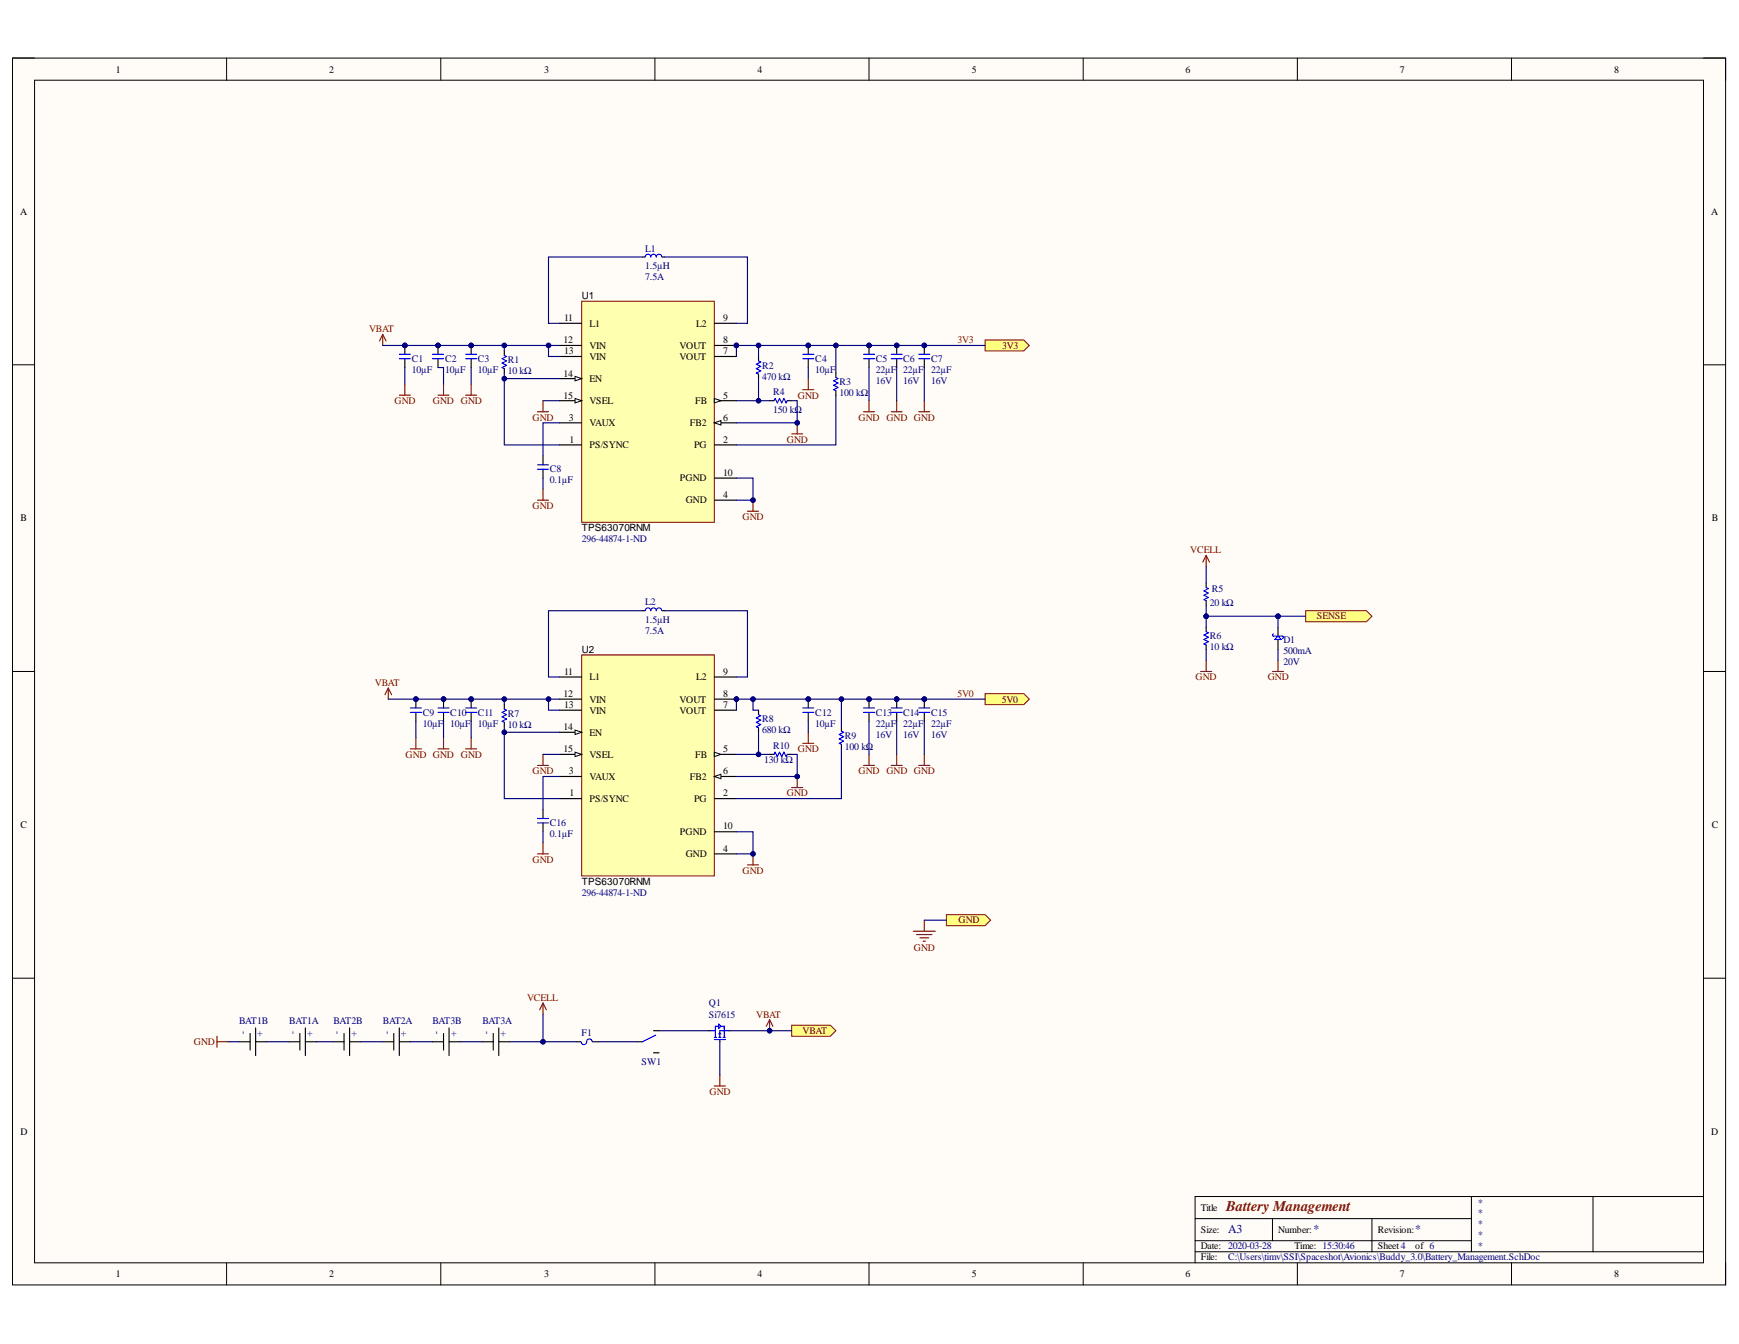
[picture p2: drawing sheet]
<svg xmlns="http://www.w3.org/2000/svg" width="279mm" height="216mm" viewBox="0 0 279 216" stroke-linecap="round" stroke-linejoin="round" font-family="sans-serif">
<path d="M2 9.3h275.2v197.1h-275.2z" fill-rule="evenodd" fill="#fffcf8"/>
<path d="M2 9.3h275.2v197.1h-275.2z" fill="none" stroke="#000" stroke-width=".16"/>
<path d="M5.6 12.9h268.1v190h-268.1z" fill-rule="evenodd" fill="#fffcf8"/>
<g fill="none" stroke="#000" stroke-width=".16">
<path d="M2 9.3h3.6M5.6 12.9h268.1v190h-268.1zM36.4 9.3v3.6M70.8 9.3v3.6M105.2 9.3v3.6M139.6 9.3v3.6M174 9.3v3.6M208.4 9.3v3.6M242.9 9.3v3.6M273.7 9.3h3.5v3.6M2 58.6h3.6M273.7 58.6h3.5"/>
<path d="M2 107.9h3.6M273.7 107.9h3.5M2 157.1h3.6M273.7 157.1h3.5M192 195.8h44.4M192 199.3h44.4M204.4 195.8v3.5M220.4 195.8v5.3M236.4 192.2v8.9M255.9 192.2v8.9M273.7 192.2h-81.7v10.7M36.4 202.9v3.5"/>
<path d="M70.8 202.9v3.5M105.2 202.9v3.5M139.6 202.9v3.5M174 202.9v3.5M192 201.1h81.7M208.4 202.9v3.5M242.9 202.9v3.5M277.2 202.9v3.5"/>
</g>
<path d="M92.6 167.3h.7M95.2 167.3h.9M113.9 165.6h.3M115.7 167v.3M117.1 165.6h.3" fill="none" stroke="#000" stroke-width=".18"/>
<path d="M93.4 167.3a.45 .45 0 0 0 .4 .5 .45 .45 0 0 0 .5-.5M94.2 167.3a.45 .45 0 0 1 .5-.4 .45 .45 0 0 1 .5 .4M114.2 165.6h.7M114.8 167h1.7M114.8 166.6h.3M115.5 166.6h.3M115.5 164.9h-.6v1.7M115.5 166.1l.2-.2 .1 .2M115.5 164.5l.3 .4-.3 .3zM115.8 164.9h.6v1.7M116.2 166.6h.3M117.1 165.6h-1.4v1" fill="none" stroke="#00f" stroke-width=".18"/>
<path d="M192.9 107.9h1.8M193.8 106.1v1.8" fill="none" stroke="#800000" stroke-width=".18"/>
<path d="M209.8 98.1h9.7l.9 .9-.9 .9h-9.7z" fill-rule="evenodd" fill="#ffff80"/>
<path d="M209.8 98.1h9.7l.9 .9-.9 .9h-9.7z" fill="none" stroke="#800000" stroke-width=".16"/>
<path d="M193.8 89.2l-.5 1.1M193.8 89.2l.5 1.1M193.8 89.2v1.8M34.9 166.5v1.7M34.9 167.3h1.7M114.8 174.5h1.7M115.7 172.7v1.8" fill="none" stroke="#800000" stroke-width=".18"/>
<path d="M102.3 167.3h.9M105 169.1h.9M105 165.6h.9" fill="none" stroke="#000" stroke-width=".18"/>
<path d="M105.4 166.3l-2.2 1" fill="none" stroke="#00f" stroke-width=".18"/>
<circle cx="118.3" cy="55.5" r=".36" fill="#000080"/>
<circle cx="118.3" cy="55.5" r=".36" fill="none" stroke="#000080" stroke-width=".16"/>
<path d="M93.5 48.4h21.3v35.5h-21.3z" fill-rule="evenodd" fill="#ffffb0"/>
<path d="M93.5 48.4h21.3v35.5h-21.3z" fill="none" stroke="#800000" stroke-width=".16"/>
<path d="M89.9 71.5h3.6M89.9 67.9h3.6M114.8 71.5h3.5M114.8 64.4h3.5M114.8 80.3h3.5" fill="none" stroke="#000" stroke-width=".18"/>
<path d="M114.8 64l1 .4-1 .3z" fill="#f8fcff"/>
<path d="M114.8 64l1 .4-1 .3z" fill="none" stroke="#000" stroke-width=".16"/>
<path d="M114.8 67.9h3.5" fill="none" stroke="#000" stroke-width=".18"/>
<path d="M114.8 67.9l1-.3v.7z" fill="#f8fcff"/>
<path d="M114.8 67.9l1-.3v.7z" fill="none" stroke="#000" stroke-width=".16"/>
<path d="M89.9 57.3h3.6M89.9 51.9h3.6M114.8 57.3h3.5M114.8 51.9h3.5M89.9 60.8h3.6M114.8 76.8h3.5" fill="none" stroke="#000" stroke-width=".18"/>
<path d="M92.4 60.5l1.1 .3-1.1 .4z" fill="#f8fcff"/>
<path d="M92.4 60.5l1.1 .3-1.1 .4z" fill="none" stroke="#000" stroke-width=".16"/>
<path d="M89.9 64.4h3.6" fill="none" stroke="#000" stroke-width=".18"/>
<path d="M92.4 64l1.1 .4-1.1 .3z" fill="#f8fcff"/>
<path d="M92.4 64l1.1 .4-1.1 .3z" fill="none" stroke="#000" stroke-width=".16"/>
<path d="M114.8 55.5h3.5" fill="none" stroke="#000" stroke-width=".18"/>
<circle cx="118.3" cy="55.5" r=".36" fill="#000080"/>
<circle cx="118.3" cy="55.5" r=".36" fill="none" stroke="#000080" stroke-width=".16"/>
<path d="M89.9 55.5h3.6" fill="none" stroke="#000" stroke-width=".18"/>
<path d="M86.4 66.1h1.7M87.2 64.4v1.7M120.1 82.1h1.8M121 80.3v1.8" fill="none" stroke="#800000" stroke-width=".18"/>
<circle cx="121" cy="80.3" r=".35" fill="#000080"/>
<circle cx="121" cy="80.3" r=".35" fill="none" stroke="#000080" stroke-width=".16"/>
<path d="M127.2 69.7h1.8M128.1 67.9v1.8" fill="none" stroke="#800000" stroke-width=".18"/>
<circle cx="128.1" cy="67.9" r=".35" fill="#000080"/>
<circle cx="128.1" cy="67.9" r=".35" fill="none" stroke="#000080" stroke-width=".16"/>
<g fill="none" stroke="#800000" stroke-width=".18">
<path d="M61.5 53.7l-.5 1.1M61.5 53.7l.5 1.1M61.5 53.7v1.8M64.2 63.5h1.7M65 61.7v1.8M70.4 63.5h1.7M71.3 61.7v1.8M74.8 63.5h1.8M75.7 61.7v1.8M87.2 78.6v1.7M129 62.6h1.7M129.9 60.8v1.8"/>
<path d="M138.7 66.1h1.8M139.6 64.4v1.7M143.2 66.1h1.8M144.1 64.4v1.7M147.6 66.1h1.8M148.5 64.4v1.7M86.4 80.3h1.7"/>
</g>
<path d="M103.2 41.3h.4M106.4 41.3h.4M121.9 57.3v.7M134.3 59.9v.7M121.9 60.1v.7M123.6 64.4h.8M126.5 64.4h.7M134.3 62.8v.7" fill="none" stroke="#000" stroke-width=".18"/>
<path d="M103.7 41.3a.44 .44 0 0 1 .4-.5 .44 .44 0 0 1 .4 .5 .44 .44 0 0 1 .5-.5 .44 .44 0 0 1 .4 .5 .45 .45 0 0 1 .5-.5 .45 .45 0 0 1 .4 .5M121.9 58l.3 .2-.7 .3 .7 .4-.7 .3 .7 .4-.7 .3 .4 .2M124.4 64.4l.1-.4 .4 .7 .3-.7 .4 .7 .4-.7 .3 .7 .2-.3M134.3 60.6l.4 .2-.8 .4 .8 .3-.8 .4 .8 .3-.8 .4 .4 .2" fill="none" stroke="#00f" stroke-width=".18"/>
<circle cx="118.3" cy="112.3" r=".35" fill="#000080"/>
<circle cx="118.3" cy="112.3" r=".35" fill="none" stroke="#000080" stroke-width=".16"/>
<path d="M93.5 105.2h21.3v35.5h-21.3z" fill-rule="evenodd" fill="#ffffb0"/>
<path d="M93.5 105.2h21.3v35.5h-21.3z" fill="none" stroke="#800000" stroke-width=".16"/>
<path d="M89.9 128.3h3.6M89.9 124.7h3.6M114.8 128.3h3.5M114.8 137.2h3.5M114.8 121.2h3.5" fill="none" stroke="#000" stroke-width=".18"/>
<path d="M114.8 120.8l1 .4-1 .3z" fill="#f8fcff"/>
<path d="M114.8 120.8l1 .4-1 .3z" fill="none" stroke="#000" stroke-width=".16"/>
<path d="M114.8 124.7h3.5" fill="none" stroke="#000" stroke-width=".18"/>
<path d="M114.8 124.7l1-.3v.7z" fill="#f8fcff"/>
<path d="M114.8 124.7l1-.3v.7z" fill="none" stroke="#000" stroke-width=".16"/>
<path d="M89.9 114.1h3.6M89.9 108.8h3.6M89.9 117.6h3.6M114.8 114.1h3.5M114.8 108.8h3.5M114.8 133.6h3.5" fill="none" stroke="#000" stroke-width=".18"/>
<path d="M92.4 117.3l1.1 .3-1.1 .4z" fill="#f8fcff"/>
<path d="M92.4 117.3l1.1 .3-1.1 .4z" fill="none" stroke="#000" stroke-width=".16"/>
<path d="M89.9 121.2h3.6" fill="none" stroke="#000" stroke-width=".18"/>
<path d="M92.4 120.8l1.1 .4-1.1 .3z" fill="#f8fcff"/>
<path d="M92.4 120.8l1.1 .4-1.1 .3z" fill="none" stroke="#000" stroke-width=".16"/>
<path d="M114.8 112.3h3.5" fill="none" stroke="#000" stroke-width=".18"/>
<circle cx="118.3" cy="112.3" r=".35" fill="#000080"/>
<circle cx="118.3" cy="112.3" r=".35" fill="none" stroke="#000080" stroke-width=".16"/>
<path d="M89.9 112.3h3.6" fill="none" stroke="#000" stroke-width=".18"/>
<path d="M86.4 123h1.7M87.2 121.2v1.8M120.1 138.9h1.8M121 137.2v1.7" fill="none" stroke="#800000" stroke-width=".18"/>
<circle cx="121" cy="137.2" r=".36" fill="#000080"/>
<circle cx="121" cy="137.2" r=".36" fill="none" stroke="#000080" stroke-width=".16"/>
<path d="M127.2 126.5h1.8M128.1 124.7v1.8" fill="none" stroke="#800000" stroke-width=".18"/>
<circle cx="128.1" cy="124.7" r=".35" fill="#000080"/>
<circle cx="128.1" cy="124.7" r=".35" fill="none" stroke="#000080" stroke-width=".16"/>
<g fill="none" stroke="#800000" stroke-width=".18">
<path d="M62.4 110.5l-.6 1.1M62.4 110.5l.5 1.1M62.4 110.5v1.8M66.8 118.5v1.8M71.3 118.5v1.8M75.7 118.5v1.8M129 119.4h1.7M129.9 117.6v1.8M204.4 107.9h1.8M205.3 106.1v1.8M65.9 120.3h1.8M70.4 120.3h1.7"/>
<path d="M74.8 120.3h1.8M86.4 137.2h1.7M87.2 135.4v1.8M138.7 123h1.8M139.6 121.2v1.8M143.2 123h1.8M144.1 121.2v1.8M147.6 123h1.8M148.5 121.2v1.8M87.2 161.1v1.8M87.2 161.1l-.5 1.1M87.2 161.1l.6 1.1"/>
</g>
<g fill="none" stroke="#000" stroke-width=".18">
<path d="M103.2 98.1h.4M106.4 98.1h.4M193.8 93.7v.7M193.8 96.5v.7M121.9 114.1v.7M121.9 116.9v.7M135.2 116.7v.8M135.2 119.6v.7M193.8 100.8v.7M193.8 103.6v.7M205.3 100.8v1.4M205.3 102.7v1.6"/>
<path d="M123.6 121.2h.8M126.5 121.2h.7"/>
</g>
<path d="M103.7 98.1a.44 .44 0 0 1 .4-.4 .44 .44 0 0 1 .4 .4 .44 .44 0 0 1 .5-.4 .44 .44 0 0 1 .4 .4 .45 .45 0 0 1 .5-.4 .45 .45 0 0 1 .4 .4M193.8 94.4l.3 .2-.7 .3 .7 .4-.7 .3 .7 .4-.7 .3 .4 .2M121.9 114.8l.3 .2-.7 .3 .7 .4-.7 .3 .7 .4-.7 .3 .4 .2M135.2 117.5l.3 .1-.7 .4 .7 .3-.7 .4 .7 .4-.7 .3 .4 .2M193.8 101.5l.3 .2-.7 .3 .7 .4-.7 .3 .7 .4-.7 .3 .4 .2M204.6 101.8l-.2 .2 .2 .2h1.6v.2l-.2 .1M205.3 102.2l.6 .5h-1.1zM124.4 121.2l.1-.4 .4 .7 .3-.7 .4 .7 .4-.7 .3 .7 .2-.3" fill="none" stroke="#00f" stroke-width=".18"/>
<path d="M158.3 54.6h6.2l.9 .9-.9 .9h-6.2z" fill-rule="evenodd" fill="#ffff80"/>
<path d="M158.3 54.6h6.2l.9 .9-.9 .9h-6.2z" fill="none" stroke="#800000" stroke-width=".16"/>
<path d="M152.1 146.9h6.2l.9 .9-.9 .9h-6.2z" fill-rule="evenodd" fill="#ffff80"/>
<path d="M152.1 146.9h6.2l.9 .9-.9 .9h-6.2z" fill="none" stroke="#800000" stroke-width=".16"/>
<path d="M146.7 149.6h3.6M147.3 150.1h2.4M147.8 150.7h1.4M148.3 151.2h.4M148.5 147.8v1.8" fill="none" stroke="#800000" stroke-width=".18"/>
<path d="M158.3 111.4h6.2l.9 .9-.9 .9h-6.2z" fill-rule="evenodd" fill="#ffff80"/>
<path d="M158.3 111.4h6.2l.9 .9-.9 .9h-6.2z" fill="none" stroke="#800000" stroke-width=".16"/>
<path d="M127.2 164.7h6.2l.9 .9-.9 .9h-6.2z" fill-rule="evenodd" fill="#ffff80"/>
<path d="M127.2 164.7h6.2l.9 .9-.9 .9h-6.2z" fill="none" stroke="#800000" stroke-width=".16"/>
<path d="M123.6 163.8l-.5 1.1M123.6 163.8l.6 1.1M123.6 163.8v1.8" fill="none" stroke="#800000" stroke-width=".18"/>
<circle cx="123.6" cy="165.6" r=".36" fill="#000080"/>
<circle cx="123.6" cy="165.6" r=".36" fill="none" stroke="#000080" stroke-width=".16"/>
<path d="M81 56.4v.7M81 59.2v.7M87.2 73.2v1.5M87.2 75.4v1.4M81 113.2v.7M81 116v.7M87.2 130.1v1.4M87.2 132.2v1.4" fill="none" stroke="#000" stroke-width=".18"/>
<path d="M81 57.1l.4 .2-.7 .3 .7 .4-.7 .3 .7 .4-.7 .3 .3 .2M86.4 75.4h1.7M86.4 74.7h1.7M81 113.9l.4 .2-.7 .3 .7 .4-.7 .3 .7 .4-.7 .4 .3 .1M86.4 132.2h1.7M86.4 131.5h1.7" fill="none" stroke="#00f" stroke-width=".18"/>
<circle cx="75.7" cy="55.5" r=".36" fill="#000080"/>
<circle cx="75.7" cy="55.5" r=".36" fill="none" stroke="#000080" stroke-width=".16"/>
<path d="M75.7 55.5v1.4" fill="none" stroke="#000" stroke-width=".18"/>
<circle cx="75.7" cy="55.5" r=".36" fill="#000080"/>
<circle cx="75.7" cy="55.5" r=".36" fill="none" stroke="#000080" stroke-width=".16"/>
<path d="M75.7 57.6v1.4" fill="none" stroke="#000" stroke-width=".18"/>
<path d="M74.8 57.6h1.8M74.8 56.9h1.8" fill="none" stroke="#00f" stroke-width=".18"/>
<circle cx="70.4" cy="55.5" r=".36" fill="#000080"/>
<circle cx="70.4" cy="55.5" r=".36" fill="none" stroke="#000080" stroke-width=".16"/>
<path d="M70.4 55.5v1.4" fill="none" stroke="#000" stroke-width=".18"/>
<circle cx="70.4" cy="55.5" r=".36" fill="#000080"/>
<circle cx="70.4" cy="55.5" r=".36" fill="none" stroke="#000080" stroke-width=".16"/>
<path d="M70.4 57.6v1.4" fill="none" stroke="#000" stroke-width=".18"/>
<path d="M69.5 57.6h1.8M69.5 56.9h1.8" fill="none" stroke="#00f" stroke-width=".18"/>
<circle cx="65" cy="55.5" r=".36" fill="#000080"/>
<circle cx="65" cy="55.5" r=".36" fill="none" stroke="#000080" stroke-width=".16"/>
<path d="M65 55.5v1.4" fill="none" stroke="#000" stroke-width=".18"/>
<circle cx="65" cy="55.5" r=".36" fill="#000080"/>
<circle cx="65" cy="55.5" r=".36" fill="none" stroke="#000080" stroke-width=".16"/>
<path d="M65 57.6v1.4" fill="none" stroke="#000" stroke-width=".18"/>
<path d="M64.2 57.6h1.7M64.2 56.9h1.7" fill="none" stroke="#00f" stroke-width=".18"/>
<circle cx="129.9" cy="55.5" r=".36" fill="#000080"/>
<circle cx="129.9" cy="55.5" r=".36" fill="none" stroke="#000080" stroke-width=".16"/>
<path d="M129.9 55.5v1.4" fill="none" stroke="#000" stroke-width=".18"/>
<circle cx="129.9" cy="55.5" r=".36" fill="#000080"/>
<circle cx="129.9" cy="55.5" r=".36" fill="none" stroke="#000080" stroke-width=".16"/>
<path d="M129.9 57.6v1.4" fill="none" stroke="#000" stroke-width=".18"/>
<path d="M129 57.6h1.7M129 56.9h1.7" fill="none" stroke="#00f" stroke-width=".18"/>
<circle cx="66.8" cy="112.3" r=".35" fill="#000080"/>
<circle cx="66.8" cy="112.3" r=".35" fill="none" stroke="#000080" stroke-width=".16"/>
<path d="M66.8 112.3v1.4" fill="none" stroke="#000" stroke-width=".18"/>
<circle cx="66.8" cy="112.3" r=".35" fill="#000080"/>
<circle cx="66.8" cy="112.3" r=".35" fill="none" stroke="#000080" stroke-width=".16"/>
<path d="M66.8 114.4v1.5" fill="none" stroke="#000" stroke-width=".18"/>
<path d="M65.9 114.4h1.8M65.9 113.7h1.8" fill="none" stroke="#00f" stroke-width=".18"/>
<circle cx="71.3" cy="112.3" r=".35" fill="#000080"/>
<circle cx="71.3" cy="112.3" r=".35" fill="none" stroke="#000080" stroke-width=".16"/>
<path d="M71.3 112.3v1.4" fill="none" stroke="#000" stroke-width=".18"/>
<circle cx="71.3" cy="112.3" r=".35" fill="#000080"/>
<circle cx="71.3" cy="112.3" r=".35" fill="none" stroke="#000080" stroke-width=".16"/>
<path d="M71.3 114.4v1.5" fill="none" stroke="#000" stroke-width=".18"/>
<path d="M70.4 114.4h1.7M70.4 113.7h1.7" fill="none" stroke="#00f" stroke-width=".18"/>
<circle cx="75.7" cy="112.3" r=".35" fill="#000080"/>
<circle cx="75.7" cy="112.3" r=".35" fill="none" stroke="#000080" stroke-width=".16"/>
<path d="M75.7 112.3v1.4" fill="none" stroke="#000" stroke-width=".18"/>
<circle cx="75.7" cy="112.3" r=".35" fill="#000080"/>
<circle cx="75.7" cy="112.3" r=".35" fill="none" stroke="#000080" stroke-width=".16"/>
<path d="M75.7 114.4v1.5" fill="none" stroke="#000" stroke-width=".18"/>
<path d="M74.8 114.4h1.8M74.8 113.7h1.8" fill="none" stroke="#00f" stroke-width=".18"/>
<circle cx="129.9" cy="112.3" r=".35" fill="#000080"/>
<circle cx="129.9" cy="112.3" r=".35" fill="none" stroke="#000080" stroke-width=".16"/>
<path d="M129.9 112.3v1.4" fill="none" stroke="#000" stroke-width=".18"/>
<circle cx="129.9" cy="112.3" r=".35" fill="#000080"/>
<circle cx="129.9" cy="112.3" r=".35" fill="none" stroke="#000080" stroke-width=".16"/>
<path d="M129.9 114.4v1.5" fill="none" stroke="#000" stroke-width=".18"/>
<path d="M129 114.4h1.7M129 113.7h1.7" fill="none" stroke="#00f" stroke-width=".18"/>
<circle cx="139.6" cy="55.5" r=".36" fill="#000080"/>
<circle cx="139.6" cy="55.5" r=".36" fill="none" stroke="#000080" stroke-width=".16"/>
<path d="M139.6 55.5v1.4" fill="none" stroke="#000" stroke-width=".18"/>
<circle cx="139.6" cy="55.5" r=".36" fill="#000080"/>
<circle cx="139.6" cy="55.5" r=".36" fill="none" stroke="#000080" stroke-width=".16"/>
<path d="M139.6 57.6v1.4" fill="none" stroke="#000" stroke-width=".18"/>
<path d="M138.7 57.6h1.8M138.7 56.9h1.8" fill="none" stroke="#00f" stroke-width=".18"/>
<circle cx="144.1" cy="55.5" r=".36" fill="#000080"/>
<circle cx="144.1" cy="55.5" r=".36" fill="none" stroke="#000080" stroke-width=".16"/>
<path d="M144.1 55.5v1.4" fill="none" stroke="#000" stroke-width=".18"/>
<circle cx="144.1" cy="55.5" r=".36" fill="#000080"/>
<circle cx="144.1" cy="55.5" r=".36" fill="none" stroke="#000080" stroke-width=".16"/>
<path d="M144.1 57.6v1.4" fill="none" stroke="#000" stroke-width=".18"/>
<path d="M143.2 57.6h1.8M143.2 56.9h1.8" fill="none" stroke="#00f" stroke-width=".18"/>
<circle cx="148.5" cy="55.5" r=".36" fill="#000080"/>
<circle cx="148.5" cy="55.5" r=".36" fill="none" stroke="#000080" stroke-width=".16"/>
<path d="M148.5 55.5v1.4" fill="none" stroke="#000" stroke-width=".18"/>
<circle cx="148.5" cy="55.5" r=".36" fill="#000080"/>
<circle cx="148.5" cy="55.5" r=".36" fill="none" stroke="#000080" stroke-width=".16"/>
<path d="M148.5 57.6v1.4" fill="none" stroke="#000" stroke-width=".18"/>
<path d="M147.6 57.6h1.8M147.6 56.9h1.8" fill="none" stroke="#00f" stroke-width=".18"/>
<circle cx="139.6" cy="112.3" r=".36" fill="#000080"/>
<circle cx="139.6" cy="112.3" r=".36" fill="none" stroke="#000080" stroke-width=".16"/>
<path d="M139.6 112.3v1.4" fill="none" stroke="#000" stroke-width=".18"/>
<circle cx="139.6" cy="112.3" r=".36" fill="#000080"/>
<circle cx="139.6" cy="112.3" r=".36" fill="none" stroke="#000080" stroke-width=".16"/>
<path d="M139.6 114.4v1.5" fill="none" stroke="#000" stroke-width=".18"/>
<path d="M138.7 114.4h1.8M138.7 113.7h1.8" fill="none" stroke="#00f" stroke-width=".18"/>
<circle cx="144.1" cy="112.3" r=".35" fill="#000080"/>
<circle cx="144.1" cy="112.3" r=".35" fill="none" stroke="#000080" stroke-width=".16"/>
<path d="M144.1 112.3v1.4" fill="none" stroke="#000" stroke-width=".18"/>
<circle cx="144.1" cy="112.3" r=".35" fill="#000080"/>
<circle cx="144.1" cy="112.3" r=".35" fill="none" stroke="#000080" stroke-width=".16"/>
<path d="M144.1 114.4v1.5" fill="none" stroke="#000" stroke-width=".18"/>
<path d="M143.2 114.4h1.8M143.2 113.7h1.8" fill="none" stroke="#00f" stroke-width=".18"/>
<circle cx="148.5" cy="112.3" r=".35" fill="#000080"/>
<circle cx="148.5" cy="112.3" r=".35" fill="none" stroke="#000080" stroke-width=".16"/>
<path d="M148.5 112.3v1.4" fill="none" stroke="#000" stroke-width=".18"/>
<circle cx="148.5" cy="112.3" r=".35" fill="#000080"/>
<circle cx="148.5" cy="112.3" r=".35" fill="none" stroke="#000080" stroke-width=".16"/>
<g fill="none" stroke="#000" stroke-width=".18">
<path d="M148.5 114.4v1.5M38.4 167.3h1.8M40.2 166v2.7M41.1 165.1v4.5M41.1 167.3h1.7M46.4 167.3h1.8M48.2 166v2.7M49.1 167.3h1.7M49.1 165.1v4.5M53.5 167.3h1.8M55.3 166v2.7M56.2 167.3h1.7"/>
<path d="M56.2 165.1v4.5M61.5 167.3h1.8M63.3 166v2.7M64.2 167.3h1.7M64.2 165.1v4.5M69.5 167.3h1.8M71.3 166v2.7M72.1 167.3h1.8M72.1 165.1v4.5M77.5 167.3h1.8M79.3 166v2.7M80.1 167.3h1.8"/>
<path d="M80.1 165.1v4.5"/>
</g>
<path d="M147.6 114.4h1.8M147.6 113.7h1.8" fill="none" stroke="#00f" stroke-width=".18"/>
<path d="M205.3 99v1.8" fill="none" stroke="#000080" stroke-width=".18"/>
<circle cx="205.3" cy="99" r=".36" fill="#000080"/>
<circle cx="205.3" cy="99" r=".36" fill="none" stroke="#000080" stroke-width=".16"/>
<path d="M61.5 55.5h19.5v.9M36.6 167.3h1.8M42.8 167.3h3.6M50.8 167.3h2.7M57.9 167.3h3.6" fill="none" stroke="#000080" stroke-width=".18"/>
<circle cx="65" cy="55.5" r=".36" fill="#000080"/>
<circle cx="65" cy="55.5" r=".36" fill="none" stroke="#000080" stroke-width=".16"/>
<circle cx="70.4" cy="55.5" r=".36" fill="#000080"/>
<circle cx="70.4" cy="55.5" r=".36" fill="none" stroke="#000080" stroke-width=".16"/>
<circle cx="75.7" cy="55.5" r=".36" fill="#000080"/>
<circle cx="75.7" cy="55.5" r=".36" fill="none" stroke="#000080" stroke-width=".16"/>
<circle cx="81" cy="55.5" r=".36" fill="#000080"/>
<circle cx="81" cy="55.5" r=".36" fill="none" stroke="#000080" stroke-width=".16"/>
<path d="M62.4 112.3h18.6v.9" fill="none" stroke="#000080" stroke-width=".18"/>
<circle cx="66.8" cy="112.3" r=".35" fill="#000080"/>
<circle cx="66.8" cy="112.3" r=".35" fill="none" stroke="#000080" stroke-width=".16"/>
<circle cx="71.3" cy="112.3" r=".35" fill="#000080"/>
<circle cx="71.3" cy="112.3" r=".35" fill="none" stroke="#000080" stroke-width=".16"/>
<circle cx="75.7" cy="112.3" r=".35" fill="#000080"/>
<circle cx="75.7" cy="112.3" r=".35" fill="none" stroke="#000080" stroke-width=".16"/>
<circle cx="81" cy="112.3" r=".35" fill="#000080"/>
<circle cx="81" cy="112.3" r=".35" fill="none" stroke="#000080" stroke-width=".16"/>
<path d="M70.4 59h.9v2.7M81 117.6v10.7h8.9M65.9 167.3h3.6M73.9 167.3h3.6" fill="none" stroke="#000080" stroke-width=".18"/>
<circle cx="81" cy="117.6" r=".35" fill="#000080"/>
<circle cx="81" cy="117.6" r=".35" fill="none" stroke="#000080" stroke-width=".16"/>
<path d="M81 116.7v.9h8.9" fill="none" stroke="#000080" stroke-width=".18"/>
<circle cx="81" cy="117.6" r=".35" fill="#000080"/>
<circle cx="81" cy="117.6" r=".35" fill="none" stroke="#000080" stroke-width=".16"/>
<path d="M81 112.3h7.1v1.8h1.8" fill="none" stroke="#000080" stroke-width=".18"/>
<circle cx="81" cy="112.3" r=".35" fill="#000080"/>
<circle cx="81" cy="112.3" r=".35" fill="none" stroke="#000080" stroke-width=".16"/>
<circle cx="88.1" cy="112.3" r=".35" fill="#000080"/>
<circle cx="88.1" cy="112.3" r=".35" fill="none" stroke="#000080" stroke-width=".16"/>
<path d="M81 59.9v11.6h8.9" fill="none" stroke="#000080" stroke-width=".18"/>
<circle cx="81" cy="60.8" r=".35" fill="#000080"/>
<circle cx="81" cy="60.8" r=".35" fill="none" stroke="#000080" stroke-width=".16"/>
<path d="M81 60.8h8.9" fill="none" stroke="#000080" stroke-width=".18"/>
<circle cx="81" cy="60.8" r=".35" fill="#000080"/>
<circle cx="81" cy="60.8" r=".35" fill="none" stroke="#000080" stroke-width=".16"/>
<path d="M81 55.5h7.1v1.8h1.8" fill="none" stroke="#000080" stroke-width=".18"/>
<circle cx="81" cy="55.5" r=".36" fill="#000080"/>
<circle cx="81" cy="55.5" r=".36" fill="none" stroke="#000080" stroke-width=".16"/>
<circle cx="88.1" cy="55.5" r=".36" fill="#000080"/>
<circle cx="88.1" cy="55.5" r=".36" fill="none" stroke="#000080" stroke-width=".16"/>
<path d="M81.9 167.3h10.7" fill="none" stroke="#000080" stroke-width=".18"/>
<circle cx="87.2" cy="167.3" r=".36" fill="#000080"/>
<circle cx="87.2" cy="167.3" r=".36" fill="none" stroke="#000080" stroke-width=".16"/>
<path d="M87.2 64.4h2.7M89.9 67.9h-2.7v5.3M88.1 112.3h1.8M87.2 121.2h2.7M89.9 124.7h-2.7v5.4" fill="none" stroke="#000080" stroke-width=".18"/>
<circle cx="88.1" cy="112.3" r=".35" fill="#000080"/>
<circle cx="88.1" cy="112.3" r=".35" fill="none" stroke="#000080" stroke-width=".16"/>
<path d="M88.1 55.5h1.8M103.2 98.1h-15.1v10.7h1.8" fill="none" stroke="#000080" stroke-width=".18"/>
<circle cx="88.1" cy="55.5" r=".36" fill="#000080"/>
<circle cx="88.1" cy="55.5" r=".36" fill="none" stroke="#000080" stroke-width=".16"/>
<path d="M103.2 41.3h-15.1v10.6h1.8M106.8 41.3h13.3v10.6h-1.8M106.8 98.1h13.3v10.7h-1.8M96.1 167.3h6.2M105.9 165.6h8M117.4 165.6h9.8" fill="none" stroke="#000080" stroke-width=".18"/>
<circle cx="123.6" cy="165.6" r=".36" fill="#000080"/>
<circle cx="123.6" cy="165.6" r=".36" fill="none" stroke="#000080" stroke-width=".16"/>
<path d="M118.3 133.6h2.7v3.6h-2.7" fill="none" stroke="#000080" stroke-width=".18"/>
<circle cx="121" cy="137.2" r=".36" fill="#000080"/>
<circle cx="121" cy="137.2" r=".36" fill="none" stroke="#000080" stroke-width=".16"/>
<path d="M127.2 121.2h.9v3.5h-9.8M135.2 120.3v8h-16.9" fill="none" stroke="#000080" stroke-width=".18"/>
<circle cx="128.1" cy="124.7" r=".35" fill="#000080"/>
<circle cx="128.1" cy="124.7" r=".35" fill="none" stroke="#000080" stroke-width=".16"/>
<path d="M121.9 117.6v3.6h-3.6" fill="none" stroke="#000080" stroke-width=".18"/>
<circle cx="121.9" cy="121.2" r=".35" fill="#000080"/>
<circle cx="121.9" cy="121.2" r=".35" fill="none" stroke="#000080" stroke-width=".16"/>
<path d="M158.3 112.3h-40v1.8" fill="none" stroke="#000080" stroke-width=".18"/>
<circle cx="118.3" cy="112.3" r=".35" fill="#000080"/>
<circle cx="118.3" cy="112.3" r=".35" fill="none" stroke="#000080" stroke-width=".16"/>
<circle cx="121" cy="112.3" r=".35" fill="#000080"/>
<circle cx="121" cy="112.3" r=".35" fill="none" stroke="#000080" stroke-width=".16"/>
<circle cx="129.9" cy="112.3" r=".35" fill="#000080"/>
<circle cx="129.9" cy="112.3" r=".35" fill="none" stroke="#000080" stroke-width=".16"/>
<circle cx="135.2" cy="112.3" r=".35" fill="#000080"/>
<circle cx="135.2" cy="112.3" r=".35" fill="none" stroke="#000080" stroke-width=".16"/>
<circle cx="139.6" cy="112.3" r=".36" fill="#000080"/>
<circle cx="139.6" cy="112.3" r=".36" fill="none" stroke="#000080" stroke-width=".16"/>
<circle cx="144.1" cy="112.3" r=".35" fill="#000080"/>
<circle cx="144.1" cy="112.3" r=".35" fill="none" stroke="#000080" stroke-width=".16"/>
<circle cx="148.5" cy="112.3" r=".35" fill="#000080"/>
<circle cx="148.5" cy="112.3" r=".35" fill="none" stroke="#000080" stroke-width=".16"/>
<path d="M118.3 76.8h2.7v3.5h-2.7" fill="none" stroke="#000080" stroke-width=".18"/>
<circle cx="121" cy="80.3" r=".35" fill="#000080"/>
<circle cx="121" cy="80.3" r=".35" fill="none" stroke="#000080" stroke-width=".16"/>
<path d="M127.2 64.4h.9v3.5h-9.8M134.3 63.5v8h-16" fill="none" stroke="#000080" stroke-width=".18"/>
<circle cx="128.1" cy="67.9" r=".35" fill="#000080"/>
<circle cx="128.1" cy="67.9" r=".35" fill="none" stroke="#000080" stroke-width=".16"/>
<path d="M121.9 60.8v3.6h-3.6" fill="none" stroke="#000080" stroke-width=".18"/>
<circle cx="121.9" cy="64.4" r=".35" fill="#000080"/>
<circle cx="121.9" cy="64.4" r=".35" fill="none" stroke="#000080" stroke-width=".16"/>
<path d="M158.3 55.5h-40v1.8" fill="none" stroke="#000080" stroke-width=".18"/>
<circle cx="118.3" cy="55.5" r=".36" fill="#000080"/>
<circle cx="118.3" cy="55.5" r=".36" fill="none" stroke="#000080" stroke-width=".16"/>
<circle cx="121.9" cy="55.5" r=".36" fill="#000080"/>
<circle cx="121.9" cy="55.5" r=".36" fill="none" stroke="#000080" stroke-width=".16"/>
<circle cx="129.9" cy="55.5" r=".36" fill="#000080"/>
<circle cx="129.9" cy="55.5" r=".36" fill="none" stroke="#000080" stroke-width=".16"/>
<circle cx="134.3" cy="55.5" r=".36" fill="#000080"/>
<circle cx="134.3" cy="55.5" r=".36" fill="none" stroke="#000080" stroke-width=".16"/>
<circle cx="139.6" cy="55.5" r=".36" fill="#000080"/>
<circle cx="139.6" cy="55.5" r=".36" fill="none" stroke="#000080" stroke-width=".16"/>
<circle cx="144.1" cy="55.5" r=".36" fill="#000080"/>
<circle cx="144.1" cy="55.5" r=".36" fill="none" stroke="#000080" stroke-width=".16"/>
<circle cx="148.5" cy="55.5" r=".36" fill="#000080"/>
<circle cx="148.5" cy="55.5" r=".36" fill="none" stroke="#000080" stroke-width=".16"/>
<path d="M121 112.3v1.8h.9" fill="none" stroke="#000080" stroke-width=".18"/>
<circle cx="121" cy="112.3" r=".35" fill="#000080"/>
<circle cx="121" cy="112.3" r=".35" fill="none" stroke="#000080" stroke-width=".16"/>
<path d="M121.9 121.2h1.7" fill="none" stroke="#000080" stroke-width=".18"/>
<circle cx="121.9" cy="121.2" r=".35" fill="#000080"/>
<circle cx="121.9" cy="121.2" r=".35" fill="none" stroke="#000080" stroke-width=".16"/>
<path d="M121.9 64.4h1.7" fill="none" stroke="#000080" stroke-width=".18"/>
<circle cx="121.9" cy="64.4" r=".35" fill="#000080"/>
<circle cx="121.9" cy="64.4" r=".35" fill="none" stroke="#000080" stroke-width=".16"/>
<path d="M193.8 99h11.5M148.5 147.8h3.6" fill="none" stroke="#000080" stroke-width=".18"/>
<circle cx="193.8" cy="99" r=".36" fill="#000080"/>
<circle cx="193.8" cy="99" r=".36" fill="none" stroke="#000080" stroke-width=".16"/>
<circle cx="205.3" cy="99" r=".36" fill="#000080"/>
<circle cx="205.3" cy="99" r=".36" fill="none" stroke="#000080" stroke-width=".16"/>
<path d="M205.3 99h4.5" fill="none" stroke="#000080" stroke-width=".18"/>
<circle cx="205.3" cy="99" r=".36" fill="#000080"/>
<circle cx="205.3" cy="99" r=".36" fill="none" stroke="#000080" stroke-width=".16"/>
<path d="M65 59v2.7M75.7 59v2.7M66.8 115.9v2.6M71.3 115.9v2.6M75.7 115.9v2.6M87.2 162.9v4.4" fill="none" stroke="#000080" stroke-width=".18"/>
<circle cx="87.2" cy="167.3" r=".36" fill="#000080"/>
<circle cx="87.2" cy="167.3" r=".36" fill="none" stroke="#000080" stroke-width=".16"/>
<path d="M121.9 55.5v1.8M87.2 76.8v1.8M87.2 133.6v1.8M115.7 167.3v5.4" fill="none" stroke="#000080" stroke-width=".18"/>
<circle cx="121.9" cy="55.5" r=".36" fill="#000080"/>
<circle cx="121.9" cy="55.5" r=".36" fill="none" stroke="#000080" stroke-width=".16"/>
<path d="M129.9 59v1.8M134.3 55.5v4.4M129.9 115.9v1.7" fill="none" stroke="#000080" stroke-width=".18"/>
<circle cx="134.3" cy="55.5" r=".36" fill="#000080"/>
<circle cx="134.3" cy="55.5" r=".36" fill="none" stroke="#000080" stroke-width=".16"/>
<path d="M135.2 112.3v4.4" fill="none" stroke="#000080" stroke-width=".18"/>
<circle cx="135.2" cy="112.3" r=".35" fill="#000080"/>
<circle cx="135.2" cy="112.3" r=".35" fill="none" stroke="#000080" stroke-width=".16"/>
<path d="M139.6 59v5.4M144.1 59v5.4M148.5 59v5.4M193.8 99v1.8M139.6 115.9v5.3M144.1 115.9v5.3M148.5 115.9v5.3M193.8 104.3v1.8" fill="none" stroke="#000080" stroke-width=".18"/>
<circle cx="193.8" cy="99" r=".36" fill="#000080"/>
<circle cx="193.8" cy="99" r=".36" fill="none" stroke="#000080" stroke-width=".16"/>
<path d="M193.8 97.2v1.8" fill="none" stroke="#000080" stroke-width=".18"/>
<circle cx="193.8" cy="99" r=".36" fill="#000080"/>
<circle cx="193.8" cy="99" r=".36" fill="none" stroke="#000080" stroke-width=".16"/>
<path d="M193.8 91v2.7M205.3 104.3v1.8" fill="none" stroke="#000080" stroke-width=".18"/>
<text font-size="2.4" fill="#800000" x="197" y="194.5">BatteryManagement</text>
<g font-size="1.9" fill="#000080">
<text x="197.3" y="198.1">A3</text>
<text x="211" y="198.1">*</text>
<text x="227.4" y="198.1">*</text>
</g>
<g font-size="1.6">
<text x="18.6" y="11.7">1</text>
<text x="52.9" y="11.7">2</text>
<text x="87.4" y="11.7">3</text>
<text x="121.7" y="11.7">4</text>
<text x="156.1" y="11.7">5</text>
<text x="190.5" y="11.7">6</text>
<text x="224.9" y="11.7">7</text>
<text x="259.4" y="11.7">8</text>
<text x="3.2" y="34.5">A</text>
<text x="274.9" y="34.5">A</text>
<text x="90.6" y="51.6">11</text>
<text x="93.5" y="48">U1</text>
<text x="94.7" y="52.4">L1</text>
<text x="111.9" y="52.4">L2</text>
<text x="116.2" y="51.6">9</text>
<text x="90.5" y="55.2">12</text>
<text x="90.6" y="56.9">13</text>
<text x="94.7" y="57.8">VIN</text>
<text x="94.7" y="56">VIN</text>
<text x="109.2" y="57.8">VOUT</text>
<text x="109.2" y="56">VOUT</text>
<text x="116.2" y="56.9">7</text>
<text x="116.2" y="55.2">8</text>
<text x="90.5" y="60.5">14</text>
<text x="90.5" y="64">15</text>
<text x="94.7" y="61.3">EN</text>
<text x="94.7" y="64.9">VSEL</text>
<text x="111.7" y="64.9">FB</text>
<text x="116.2" y="64">5</text>
<text x="91.4" y="67.6">3</text>
<text x="91.5" y="71.1">1</text>
<text x="94.7" y="72">PS/SYNC</text>
<text x="94.7" y="68.4">VAUX</text>
<text x="110.9" y="68.4">FB2</text>
<text x="111.5" y="72">PG</text>
<text x="116.2" y="71.1">2</text>
<text x="116.2" y="67.6">6</text>
<text x="109.2" y="77.3">PGND</text>
<text x="116.2" y="76.4">10</text>
<text x="3.3" y="83.8">B</text>
<text x="110.2" y="80.9">GND</text>
<text x="116.2" y="79.9">4</text>
<text x="275" y="83.8">B</text>
<text x="93.5" y="85.4">TPS63070RNM</text>
<text x="93.5" y="104.8">U2</text>
<text x="90.5" y="111.9">12</text>
<text x="90.6" y="108.4">11</text>
<text x="90.6" y="113.7">13</text>
<text x="94.7" y="109.3">L1</text>
<text x="94.7" y="112.9">VIN</text>
<text x="109.2" y="112.9">VOUT</text>
<text x="111.9" y="109.3">L2</text>
<text x="116.2" y="113.7">7</text>
<text x="116.2" y="108.4">9</text>
<text x="116.2" y="111.9">8</text>
<text x="90.5" y="117.3">14</text>
<text x="94.7" y="114.6">VIN</text>
<text x="94.7" y="118.2">EN</text>
<text x="109.2" y="114.6">VOUT</text>
<text x="90.5" y="120.8">15</text>
<text x="91.4" y="124.4">3</text>
<text x="94.7" y="125.3">VAUX</text>
<text x="94.7" y="121.7">VSEL</text>
<text x="110.9" y="125.3">FB2</text>
<text x="111.7" y="121.7">FB</text>
<text x="116.2" y="120.8">5</text>
<text x="116.2" y="124.4">6</text>
<text x="91.5" y="127.9">1</text>
<text x="94.7" y="128.8">PS/SYNC</text>
<text x="111.5" y="128.8">PG</text>
<text x="116.2" y="127.9">2</text>
<text x="3.3" y="133">C</text>
<text x="109.2" y="134.2">PGND</text>
<text x="110.2" y="137.6">GND</text>
<text x="116.2" y="136.8">4</text>
<text x="116.2" y="133.2">10</text>
<text x="275" y="133">C</text>
<text x="93.5" y="142.1">TPS63070RNM</text>
<text x="3.3" y="182.3">D</text>
<text x="274.9" y="182.3">D</text>
<text x="192.9" y="194.5">Title</text>
<text x="192.9" y="198.1">Size:</text>
<text x="192.9" y="200.7">Date:</text>
<text x="192.9" y="202.5">File:</text>
<text x="205.4" y="198.1">Number:</text>
<text x="208" y="200.7">Time: 15:30:46</text>
<text x="221.4" y="198.1">Revision:</text>
<text x="221.4" y="200.7">Sheet 4</text>
<text x="227.4" y="200.7">of 6</text>
<text x="18.6" y="205.2">1</text>
<text x="52.9" y="205.2">2</text>
<text x="87.4" y="205.2">3</text>
<text x="121.7" y="205.2">4</text>
<text x="156.1" y="205.2">5</text>
<text x="190.5" y="205.2">6</text>
<text x="224.9" y="205.2">7</text>
<text x="259.4" y="205.2">8</text>
</g>
<g font-size="1.6" fill="#000080">
<text x="103.7" y="40.4">L1</text>
<text x="103.7" y="43.2">1.5µH</text>
<text x="103.7" y="45">7.5A</text>
<text x="66.2" y="59.9">10µF</text>
<text x="66.2" y="58.1">C1</text>
<text x="71.5" y="59.9">10µF</text>
<text x="71.5" y="58.1">C2</text>
<text x="76.8" y="59.9">10µF</text>
<text x="76.8" y="58.1">C3</text>
<text x="81.6" y="58.3">R1</text>
<text x="122.4" y="59.2">R2</text>
<text x="131" y="59.9">10µF</text>
<text x="131" y="58.1">C4</text>
<text x="140.7" y="59.9">22µF</text>
<text x="140.7" y="58.1">C5</text>
<text x="145.1" y="59.9">22µF</text>
<text x="145.1" y="58.1">C6</text>
<text x="149.6" y="59.9">22µF</text>
<text x="149.6" y="58.1">C7</text>
<text x="81.6" y="60.1">10 kΩ</text>
<text x="122.4" y="61">470 kΩ</text>
<text x="124.2" y="63.4">R4</text>
<text x="134.9" y="63.6">100 kΩ</text>
<text x="134.9" y="61.8">R3</text>
<text x="140.7" y="61.7">16V</text>
<text x="145.1" y="61.7">16V</text>
<text x="149.6" y="61.7">16V</text>
<text x="124.2" y="66.3">150 kΩ</text>
<text x="88.3" y="77.7">0.1µF</text>
<text x="88.3" y="75.9">C8</text>
<text x="93.5" y="87.1">296-44874-1-ND</text>
<text x="194.7" y="95.1">R5</text>
<text x="103.7" y="100.1">1.5µH</text>
<text x="103.7" y="101.9">7.5A</text>
<text x="103.7" y="97.2">L2</text>
<text x="194.4" y="97.4">20 kΩ</text>
<text x="194.4" y="104.5">10 kΩ</text>
<text x="194.4" y="102.7">R6</text>
<text x="206.2" y="105">500mA</text>
<text x="206.2" y="106.8">20V</text>
<text x="206.2" y="103.2">D1</text>
<text x="68" y="116.8">10µF</text>
<text x="68" y="115">C9</text>
<text x="72.4" y="116.8">10µF</text>
<text x="72.4" y="115">C10</text>
<text x="76.8" y="116.8">10µF</text>
<text x="76.8" y="115">C11</text>
<text x="81.6" y="116.9">10 kΩ</text>
<text x="81.6" y="115.1">R7</text>
<text x="122.4" y="117.8">680 kΩ</text>
<text x="122.4" y="116">R8</text>
<text x="131" y="116.8">10µF</text>
<text x="131" y="115">C12</text>
<text x="135.7" y="118.7">R9</text>
<text x="140.7" y="116.8">22µF</text>
<text x="140.7" y="118.5">16V</text>
<text x="140.7" y="115">C13</text>
<text x="145.1" y="116.8">22µF</text>
<text x="145.1" y="118.5">16V</text>
<text x="145.1" y="115">C14</text>
<text x="149.6" y="116.8">22µF</text>
<text x="149.6" y="118.5">16V</text>
<text x="149.6" y="115">C15</text>
<text x="122.8" y="122.6">130 kΩ</text>
<text x="124.2" y="120.3">R10</text>
<text x="135.7" y="120.5">100 kΩ</text>
<text x="88.3" y="134.5">0.1µF</text>
<text x="88.3" y="132.7">C16</text>
<text x="93.5" y="143.9">296-44874-1-ND</text>
<text x="113.9" y="161.7">Q1</text>
<text x="38.4" y="164.6">BAT1B</text>
<text x="38.8" y="165.6" transform="rotate(90 38.8 165.6)">-</text>
<text x="41.4" y="165.6" transform="rotate(90 41.4 165.6)">+</text>
<text x="46.5" y="164.6">BAT1A</text>
<text x="46.7" y="165.6" transform="rotate(90 46.7 165.6)">-</text>
<text x="49.4" y="165.6" transform="rotate(90 49.4 165.6)">+</text>
<text x="53.6" y="164.6">BAT2B</text>
<text x="53.8" y="165.6" transform="rotate(90 53.8 165.6)">-</text>
<text x="56.5" y="165.6" transform="rotate(90 56.5 165.6)">+</text>
<text x="61.5" y="164.6">BAT2A</text>
<text x="61.9" y="165.6" transform="rotate(90 61.9 165.6)">-</text>
<text x="64.5" y="165.6" transform="rotate(90 64.5 165.6)">+</text>
<text x="69.5" y="164.6">BAT3B</text>
<text x="69.8" y="165.6" transform="rotate(90 69.8 165.6)">-</text>
<text x="72.5" y="165.6" transform="rotate(90 72.5 165.6)">+</text>
<text x="77.5" y="164.6">BAT3A</text>
<text x="77.9" y="165.6" transform="rotate(90 77.9 165.6)">-</text>
<text x="80.5" y="165.6" transform="rotate(90 80.5 165.6)">+</text>
<text x="93.4" y="166.4">F1</text>
<text x="113.9" y="163.5">Si7615</text>
<text x="103.1" y="171.1">SW1</text>
<text x="237.4" y="193.7">*</text>
<text x="237.4" y="195.4">*</text>
<text x="237.4" y="197.1">*</text>
<text x="197.3" y="200.7">2020-03-28</text>
<text x="197.3" y="202.5">C:\Users\timv\SSI\Spaceshot\Avionics\Buddy_3.0\Battery_Management.SchDoc</text>
<text x="237.4" y="198.9">*</text>
<text x="237.4" y="200.7">*</text>
</g>
<g font-size="1.6" fill="#800000">
<text x="59.3" y="53.4">VBAT</text>
<text x="153.8" y="55.2">3V3</text>
<text x="161" y="56">3V3</text>
<text x="63.4" y="64.9">GND</text>
<text x="69.6" y="64.9">GND GND</text>
<text x="128.2" y="64">GND</text>
<text x="85.6" y="67.6">GND</text>
<text x="126.4" y="71.1">GND</text>
<text x="137.9" y="67.6">GND GND GND</text>
<text x="85.6" y="81.7">GND</text>
<text x="119.3" y="83.5">GND</text>
<text x="191.2" y="88.8">VCELL</text>
<text x="211.6" y="99.5">SENSE</text>
<text x="60.2" y="110.2">VBAT</text>
<text x="153.8" y="111.9">5V0</text>
<text x="160.9" y="112.9">5V0</text>
<text x="192.1" y="109.3">GND</text>
<text x="203.7" y="109.3">GND</text>
<text x="65.2" y="121.7">GND GND GND</text>
<text x="85.6" y="124.4">GND</text>
<text x="128.2" y="120.8">GND</text>
<text x="137.9" y="124.4">GND GND GND</text>
<text x="126.4" y="127.9">GND</text>
<text x="85.6" y="138.6">GND</text>
<text x="119.3" y="140.4">GND</text>
<text x="154" y="148.3">GND</text>
<text x="146.8" y="152.8">GND</text>
<text x="84.7" y="160.7">VCELL</text>
<text x="31.1" y="167.9">GND</text>
<text x="121.5" y="163.5">VBAT</text>
<text x="129" y="166.1">VBAT</text>
<text x="114" y="175.9">GND</text>
</g>
</svg>
